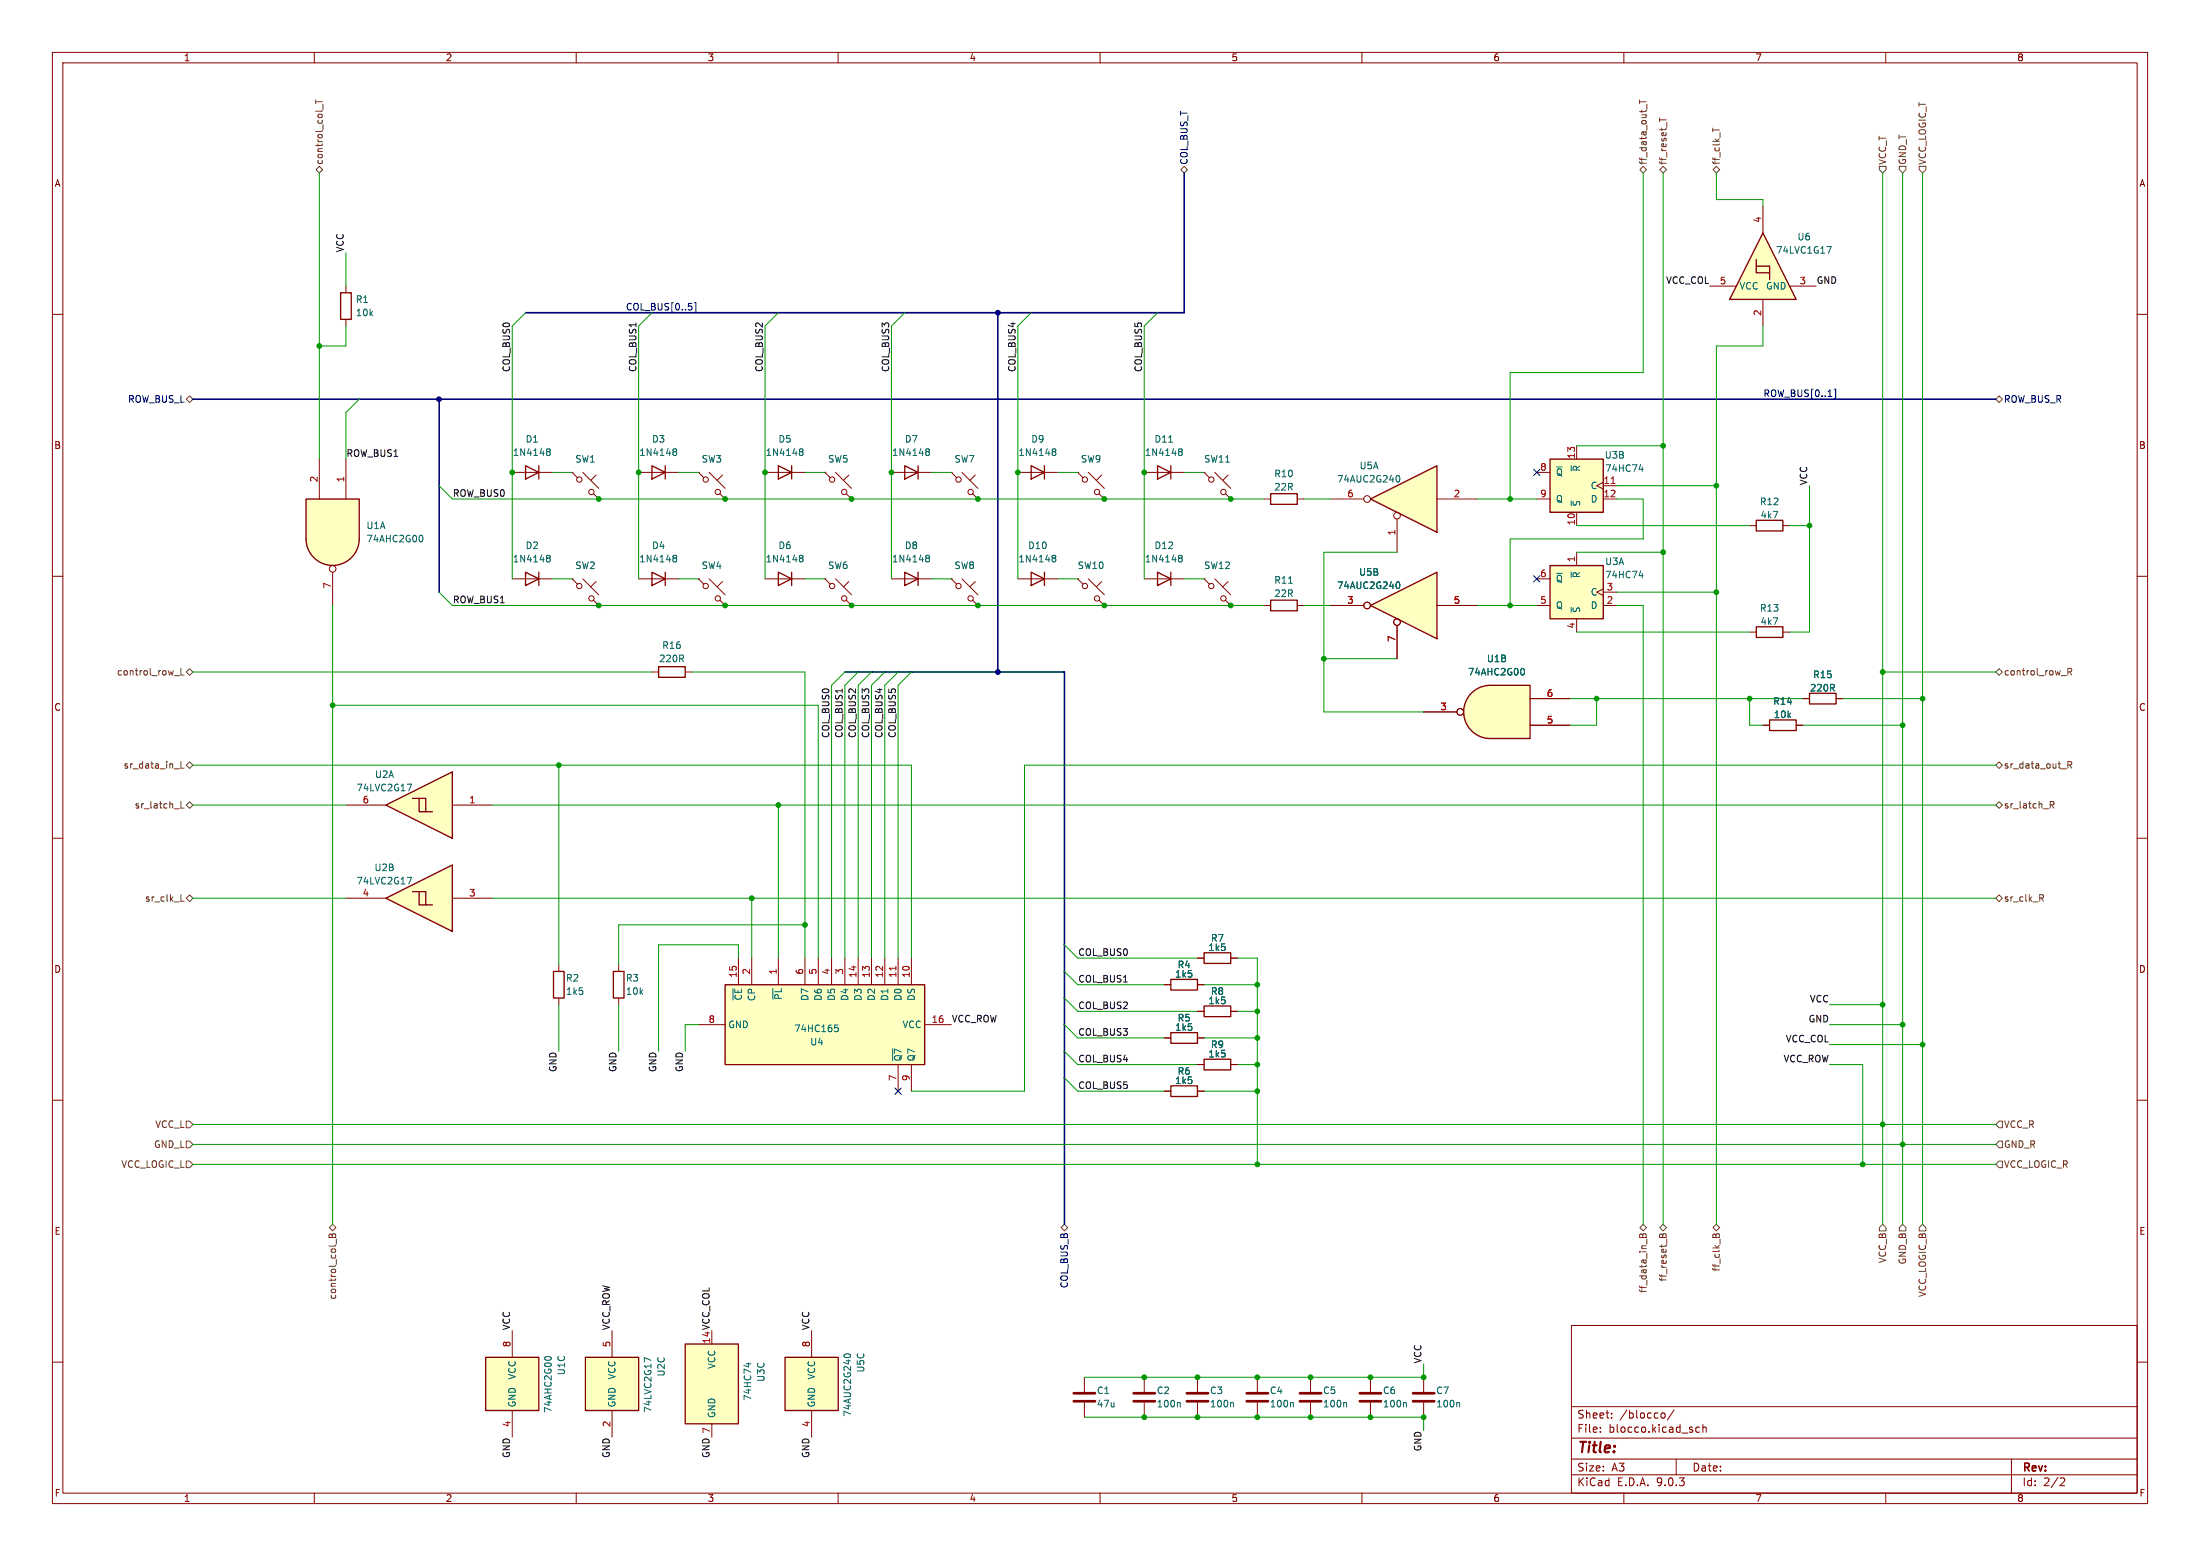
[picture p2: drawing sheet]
<svg xmlns="http://www.w3.org/2000/svg" width="420mm" height="297mm" viewBox="0 0 420 297" stroke-linecap="round" stroke-linejoin="round" font-family="sans-serif">
<g fill="none" stroke="#840000" stroke-width=".19">
<path d="M10 10h400v277h-400zM12 12h396v273h-396zM60 10v2M110 10v2M160 10v2M210 10v2M260 10v2M310 10v2M360 10v2M10 60h2M408 60h2M133.3 90.2l1.1 1"/>
<path d="M133.3 90.2h.1M135.4 90.2l3 3M137.4 94.2l1 1.1M137.9 90.7l-1 1M138.4 95.3h.1M157.5 90.2l1 1M157.5 90.2h.1M159.5 90.2l3.1 3M161.5 94.2l1.1 1.1M162.1 90.7l-1.1 1M162.6 95.3h.1M10 110h2"/>
<path d="M121.9 110.5h7.6M133.3 110.5l1.1 1M133.3 110.5h.1M135.4 110.5l3 3M137.4 114.6l1 1M137.9 111l-1 1M138.4 115.6h.1M157.5 110.5l1 1M157.5 110.5h.1M159.5 110.5l3.1 3M161.5 114.6l1.1 1M162.1 111l-1.1 1"/>
<path d="M162.6 115.6h.1M408 110h2M10 160h2M408 160h2M10 210h2M408 210h2M300 253h108v32h-108zM10 260h2M300 278.5h108M300 274.5h108M300 268.5h108M305.5 273.2v.2"/>
<path d="M305.5 272.5v.1M307.7 270.5v.2M307.7 269.8v.1M317.2 269.8l.4-.1 .3 .3-.2 .6-.3 .1-.2-.2M319.6 269.1l-1.3 1.9M320 278.5v3M324.4 272.5l-.4-.1-.3 .3 .2 .6h.5M325.1 272.5l.2-.1 .4 .1v.9M325.1 271.9v1.5M384 278.5v6.5M408 260h2M60 285v2"/>
<path d="M110 285v2M160 285v2M210 285v2M260 285v2M300 281.5h108M310 285v2M360 285v2M393.5 282.1l.5 .1 .2 .3-1 1.1h1"/>
<circle cx="134.7" cy="91.5" r=".51"/>
<circle cx="137" cy="93.9" r=".51"/>
<circle cx="158.9" cy="91.5" r=".51"/>
<circle cx="161.2" cy="93.9" r=".51"/>
<circle cx="134.7" cy="111.9" r=".51"/>
<circle cx="137" cy="114.2" r=".51"/>
<circle cx="158.9" cy="111.9" r=".51"/>
<circle cx="161.2" cy="114.2" r=".51"/>
</g>
<path d="M124.5 109.2l2.5 1.3-2.5 1.3zM127 109.2v2.6" fill="none" stroke="#840000" stroke-width=".25"/>
<path d="M128.6 106.5h.1M128.6 106h.3l.2 .1 .1 .2-.3 .2M128.7 106.5h.2M128.7 106.5l-.1 .1M128.9 106.5l.3 .3-.1 .3-.2 .2-.3-.1" fill="none" stroke="#006464" stroke-width=".19"/>
<path d="M261.6 95.3l12.7-6.4v12.7z" fill="#ffffc2"/>
<path d="M261.6 95.3l12.7-6.4v12.7z" fill="none" stroke="#840000" stroke-width=".25"/>
<g fill="none" stroke="#840000" stroke-width=".19">
<path d="M254 95.3h6.3M266.7 99.1v6.3M274.3 95.3h7.6"/>
<circle cx="261" cy="95.2" r=".63"/>
<circle cx="266.7" cy="98.4" r=".63"/>
</g>
<path d="M266.7 90.8l.1-.1a.68 .68 0 0 1 .4 .7 .68 .68 0 0 1-.4 .6h-.1" fill="none" stroke="#006464" stroke-width=".19"/>
<path d="M261.6 115.6l12.7-6.4v12.7z" fill="#ffffc2"/>
<path d="M148.6 88.9l2.5 1.3-2.5 1.2zM151.1 88.9v2.5M221 88.9l2.5 1.3-2.5 1.2zM223.5 88.9v2.5M242.6 94.2h5v2.1h-5zM221 109.2l2.5 1.3-2.5 1.3zM223.5 109.2v2.6M242.6 114.6h5v2h-5zM261.6 115.6l12.7-6.4v12.7z" fill="none" stroke="#840000" stroke-width=".25"/>
<g fill="none" stroke="#840000" stroke-width=".19">
<path d="M146 90.2h7.7M218.4 90.2h7.7M229.9 90.2l1 1M229.9 90.2h.1M231.9 90.2l3 3M233.9 94.2l1 1.1M234.4 90.7l-1 1M234.9 95.3h.1M241.3 95.3h1.3M247.6 95.3h1.3M218.4 110.5h7.7M229.9 110.5l1 1"/>
<path d="M229.9 110.5h.1M231.9 110.5l3 3M233.9 114.6l1 1M234.4 111l-1 1M234.9 115.6h.1M241.3 115.6h1.3M247.6 115.6h1.3M254 115.6h6.3M266.7 119.4v6.3M274.3 115.6h7.6"/>
<circle cx="231.2" cy="91.5" r=".51"/>
<circle cx="233.6" cy="93.9" r=".51"/>
<circle cx="231.2" cy="111.9" r=".51"/>
<circle cx="233.6" cy="114.2" r=".51"/>
<circle cx="261" cy="115.6" r=".63"/>
<circle cx="266.7" cy="118.7" r=".63"/>
</g>
<g fill="none" stroke="#006464" stroke-width=".19">
<path d="M152.7 85.7h.4l.1 .1 .1 .2-.2 .2M152.7 86.2h.1M152.8 86.2h.3M152.8 86.2l-.1 .1M153.1 86.2l.2 .3-.1 .3-.1 .1h-.4M223.1 84.4h.8M225.1 86.2h.1M225.1 85.7h.4l.1 .1 .1 .2-.2 .2M225.2 86.2h.3M225.2 86.2l-.1 .1M225.5 86.2l.2 .3-.1 .3-.1 .1h-.4M225.1 106h.4l.1 .1 .1 .2-.2 .2"/>
<path d="M225.1 106.5h.1M225.2 106.5h.3M225.2 106.5l-.1 .1M225.5 106.5l.2 .3-.1 .3-.1 .2-.4-.1M246 111.3h.7M266.7 111.1h.1a.68 .68 0 0 1 .4 .6 .68 .68 0 0 1-.4 .6h-.1"/>
</g>
<path d="M280.9 132.3a5.1 5.1 0 0 1 3.6-1.5v10.2a5.1 5.1 0 0 1-4.7-3.2 5.1 5.1 0 0 1 1.1-5.5z" fill="#ffffc2" stroke="#ffffc2" stroke-width=".19"/>
<path d="M284.5 130.8h7.6v10.2h-7.6z" fill="#ffffc2"/>
<path d="M124.5 88.9l2.5 1.3-2.5 1.2zM127 88.9v2.5M172.7 88.9l2.6 1.3-2.6 1.2zM175.3 88.9v2.5M148.6 109.2l2.5 1.3-2.5 1.3zM151.1 109.2v2.6M280.9 132.3a5.1 5.1 0 0 1 3.6-1.5h7.6v10.2h-7.6a5.1 5.1 0 0 1-4.7-3.2 5.1 5.1 0 0 1 1.1-5.5z" fill="none" stroke="#840000" stroke-width=".25"/>
<g fill="none" stroke="#840000" stroke-width=".19">
<path d="M121.9 90.2h7.6M170.2 90.2h7.6M146 110.5h7.7M271.8 135.9h6.3M292.1 138.4h7.6M292.1 133.4h7.6"/>
<circle cx="278.8" cy="135.9" r=".63"/>
</g>
<g fill="none" stroke="#006464" stroke-width=".19">
<path d="M128.6 85.7h.3l.2 .1 .1 .2-.3 .2M128.6 86.2h.1M128.7 86.2h.2M128.7 86.2l-.1 .1M128.9 86.2l.3 .3-.1 .3-.2 .1h-.3M176.8 86.2h.2M176.8 85.7h.4l.2 .1v.2l-.2 .2M177 86.2h.2M177 86.2l-.2 .1M177.2 86.2l.2 .3v.3l-.2 .1h-.4M152.7 106.5h.1M152.7 106h.4l.1 .1 .1 .2-.2 .2"/>
<path d="M152.8 106.5h.3M152.8 106.5l-.1 .1M153.1 106.5l.2 .3-.1 .3-.1 .2-.4-.1M290.7 127.6a.79 .79 0 0 1 0 1.2"/>
</g>
<path d="M138.4 188h38.1v15.2h-38.1z" fill="#ffffc2"/>
<path d="M335.3 119.6h5.1v2.1h-5.1zM337.8 137.4h5.1v2h-5.1zM345.4 132.3h5.1v2.1h-5.1zM138.4 188h38.1v15.2h-38.1z" fill="none" stroke="#840000" stroke-width=".25"/>
<g fill="none" stroke="#840000" stroke-width=".19">
<path d="M334 120.7h1.3M336.5 138.4h1.3M340.4 120.7h1.2M342.9 138.4h1.3M344.2 133.4h1.2M350.5 133.4h1.3M133.3 195.6h5.1M141 182.9v5.1M143.5 182.9v5.1M148.6 182.9v5.1M153.7 182.9v5.1M156.2 182.9v5.1"/>
<path d="M158.7 182.9v5.1M161.3 182.9v5.1M163.8 182.9v5.1M166.4 182.9v5.1M168.9 182.9v5.1M171.4 182.9v5.1M174 182.9v5.1M176.5 195.6h5.1M171.4 203.2v5.1M174 203.2v5.1"/>
</g>
<path d="M171 184.5v.7" fill="none" stroke="#a90000" stroke-width=".19"/>
<path d="M147.5 188.7v2M159.4 195.7h.6M159.5 196.1h.3l.2 .3v.4l-.5 .1" fill="none" stroke="#006464" stroke-width=".19"/>
<g fill="#ffffc2">
<path d="M73.7 171.5l12.7-6.4v12.7z"/>
<path d="M78.7 170.2h2.6v2.5h1.2z"/>
<path d="M80 170.2l1.3 2.5h-1.3z"/>
</g>
<path d="M73.7 171.5l12.7-6.4v12.7zM78.7 170.2h2.6v2.5h1.2M80 170.2v2.5h1.3" fill="none" stroke="#840000" stroke-width=".25"/>
<path d="M66 171.5h7.7M86.4 171.5h7.6" fill="none" stroke="#840000" stroke-width=".19"/>
<path d="M77.7 167.5h.9l-.6 1.2" fill="none" stroke="#006464" stroke-width=".19"/>
<g fill="#ffffc2">
<path d="M73.7 153.7l12.7-6.4v12.7z"/>
<path d="M78.7 152.4h2.6v2.5h1.2z"/>
<path d="M80 152.4l1.3 2.5h-1.3z"/>
</g>
<path d="M335.3 99.3h5.1v2h-5.1zM100.3 109.2l2.6 1.3-2.6 1.3zM102.9 109.2v2.6M73.7 153.7l12.7-6.4v12.7zM78.7 152.4h2.6v2.5h1.2M80 152.4v2.5h1.3M105.7 185.4h2v5.1h-2zM117.1 185.4h2v5.1h-2z" fill="none" stroke="#840000" stroke-width=".25"/>
<g fill="none" stroke="#840000" stroke-width=".19">
<path d="M109.2 90.2l1 1M109.2 90.2h.1M111.3 90.2l3 3M113.3 94.2l1 1.1M113.8 90.7l-1 1M114.3 95.3h.1M97.8 110.5h7.6M109.2 110.5l1 1M109.2 110.5h.1M111.3 110.5l3 3M113.3 114.6l1 1M113.8 111l-1 1"/>
<path d="M114.3 115.6h.1M334 100.3h1.3M340.4 100.3h1.2M66 153.7h7.7M86.4 153.7h7.6M106.7 184.2v1.2M106.7 190.5v1.3M118.1 184.2v1.2M118.1 190.5v1.3"/>
<circle cx="110.6" cy="91.5" r=".51"/>
<circle cx="112.9" cy="93.9" r=".51"/>
<circle cx="110.6" cy="111.9" r=".51"/>
<circle cx="112.9" cy="114.2" r=".51"/>
</g>
<path d="M104.4 106.5h.2M104.4 106h.4l.2 .1v.2l-.2 .2M104.6 106.5h.2M104.6 106.5l-.2 .1M104.8 106.5l.2 .3v.3l-.2 .2-.4-.1M77.7 149.7h.9l-.6 1.2" fill="none" stroke="#006464" stroke-width=".19"/>
<path d="M58.4 102.9h10.2a5.1 5.1 0 0 1-5.1 5 5.1 5.1 0 0 1-5.1-5z" fill="#ffffc2" stroke="#ffffc2" stroke-width=".19"/>
<path d="M58.4 95.3h10.2v7.6h-10.2z" fill="#ffffc2"/>
<path d="M58.4 95.3h10.2v7.6a5.1 5.1 0 0 1-5.1 5 5.1 5.1 0 0 1-5.1-5z" fill="none" stroke="#840000" stroke-width=".25"/>
<g fill="none" stroke="#840000" stroke-width=".19">
<path d="M61 87.6v7.7M66 87.6v7.7M63.5 109.2v6.4"/>
<circle cx="63.5" cy="108.6" r=".63"/>
</g>
<path d="M80.4 102.2a.79 .79 0 0 1 0 1.2" fill="none" stroke="#006464" stroke-width=".19"/>
<g fill="#ffffc2">
<path d="M336.5 44.5l6.4 12.7h-12.7z"/>
<path d="M335.3 50.8v1.3h2.5v1.2z"/>
<path d="M335.3 49.5l2.5 2.6v-1.3h-2.5z"/>
</g>
<path d="M335.3 50.8v1.3h2.5v1.2M335.3 49.5v1.3h2.5v1.3M336.5 44.5l6.4 12.7h-12.7z" fill="none" stroke="#840000" stroke-width=".25"/>
<g fill="none" stroke="#840000" stroke-width=".19">
<path d="M336.5 39.4v5.1M326.4 54.6h5.1M336.5 57.2v5M341.6 54.6h5.1M181.6 90.2l1 1M181.6 90.2h.1M183.6 90.2l3.1 3M185.7 94.2l1 1.1M186.2 90.7l-1 1M186.7 95.3h.1"/>
<circle cx="183" cy="91.5" r=".51"/>
<circle cx="185.3" cy="93.9" r=".51"/>
</g>
<path d="M348.7 47.1h.9l-.5 1.2" fill="none" stroke="#006464" stroke-width=".19"/>
<path d="M111.8 259.1h10.1v10.1h-10.1z" fill="#ffffc2"/>
<path d="M111.8 259.1h10.1v10.1h-10.1z" fill="none" stroke="#840000" stroke-width=".25"/>
<path d="M116.8 254v5.1M116.8 269.2v5.1" fill="none" stroke="#840000" stroke-width=".19"/>
<path d="M124.3 259.7l-1.3-.6v.9" fill="none" stroke="#006464" stroke-width=".19"/>
<path d="M92.7 259.1h10.2v10.1h-10.2z" fill="#ffffc2"/>
<g fill="none" stroke="#840000" stroke-width=".25">
<path d="M65 55.9h2.1v5.1h-2.1zM100.3 88.9l2.6 1.3-2.6 1.2zM102.9 88.9v2.5M196.8 88.9l2.6 1.3-2.6 1.2zM199.4 88.9v2.5M172.7 109.2l2.6 1.3-2.6 1.3zM175.3 109.2v2.6M196.8 109.2l2.6 1.3-2.6 1.3zM199.4 109.2v2.6M223.5 186.9h5.1v2.1h-5.1zM223.5 197.1h5.1v2h-5.1zM229.9 192h5v2.1h-5z"/>
<path d="M229.9 181.9h5v2h-5zM223.5 207.3h5.1v2h-5.1zM229.9 202.2h5v2h-5zM92.7 259.1h10.2v10.1h-10.2z"/>
</g>
<g fill="none" stroke="#840000" stroke-width=".19">
<path d="M66 54.6v1.3M66 61v1.2M97.8 90.2h7.6M194.3 90.2h7.6M205.7 90.2l1.1 1M205.7 90.2h.1M207.8 90.2l3 3M209.8 94.2l1 1.1M210.3 90.7l-1 1M210.8 95.3h.1M170.2 110.5h7.6M181.6 110.5l1 1"/>
<path d="M181.6 110.5h.1M183.6 110.5l3.1 3M185.7 114.6l1 1M186.2 111l-1 1M186.7 115.6h.1M194.3 110.5h7.6M205.7 110.5l1.1 1M205.7 110.5h.1M207.8 110.5l3 3M209.8 114.6l1 1M210.3 111l-1 1M210.8 115.6h.1"/>
<path d="M222.2 188h1.3M222.2 198.1h1.3M228.6 193h1.3M228.6 182.9h1.3M228.6 188h1.3M228.6 198.1h1.3M234.9 193h1.3M234.9 182.9h1.3M222.2 208.3h1.3M228.6 208.3h1.3M228.6 203.2h1.3M234.9 203.2h1.3"/>
<path d="M97.8 254v5.1M97.8 269.2v5.1M207 262.9v2.8M207 267.7v2.8M228.6 262.9v2.8M228.6 267.7v2.8M250.2 262.9v2.8M250.2 267.7v2.8M261.6 262.9v2.8M261.6 267.7v2.8M271.8 262.9v2.8M271.8 267.7v2.8"/>
<circle cx="207.1" cy="91.5" r=".51"/>
<circle cx="209.4" cy="93.9" r=".51"/>
<circle cx="183" cy="111.9" r=".51"/>
<circle cx="185.3" cy="114.2" r=".51"/>
<circle cx="207.1" cy="111.9" r=".51"/>
<circle cx="209.4" cy="114.2" r=".51"/>
</g>
<g fill="none" stroke="#006464" stroke-width=".19">
<path d="M104.4 86.2h.2M104.4 85.7h.4l.2 .1v.2l-.2 .2M104.6 86.2h.2M104.6 86.2l-.2 .1M104.8 86.2l.2 .3v.3l-.2 .1h-.4M201 85.7h.3l.2 .1 .1 .2-.3 .2M201 86.2h.1M201.1 86.2h.2M201.1 86.2l-.1 .1M201.3 86.2l.3 .3-.1 .3-.2 .1h-.3M176.8 106.5h.2M176.8 106h.4l.2 .1v.2l-.2 .2"/>
<path d="M177 106.5h.2M177 106.5l-.2 .1M177.2 106.5l.2 .3v.3l-.2 .2-.4-.1M201 106h.3l.2 .1 .1 .2-.3 .2M201 106.5h.1M201.1 106.5h.2M201.1 106.5l-.1 .1M201.3 106.5l.3 .3-.1 .3-.2 .2-.3-.1M104 259.2a.79 .79 0 0 1 1.2 0M235.3 267.7l.2 .2v.6M256.9 267.7l.2 .2v.6M268.3 267.7l.2 .2v.6"/>
<path d="M278.5 267.7l.2 .2v.6"/>
</g>
<path d="M205 265.9h4M205 267.5h4M226.6 265.9h4M226.6 267.5h4M248.2 265.9h4M248.2 267.5h4M259.6 265.9h4.1M259.6 267.5h4.1M269.7 265.9h4.1M269.7 267.5h4.1" fill="none" stroke="#840000" stroke-width=".51"/>
<path d="M295.9 108h10.2v10.1h-10.2z" fill="#ffffc2"/>
<path d="M295.9 108h10.2v10.1h-10.2zM125.7 127.3h5.1v2h-5.1z" fill="none" stroke="#840000" stroke-width=".25"/>
<path d="M293.4 115.6h2.5M293.4 110.5h2.5M301 105.4v2.6M301 118.1v2.6M306.1 112.4l-1.3 .6 1.3 .7M306.1 115.6h2.5M306.1 113h2.5M124.5 128.3h1.2M130.8 128.3h1.3" fill="none" stroke="#840000" stroke-width=".19"/>
<path d="M299.9 109.2v1M312.9 109.9h.8M313.5 109.5v.8" fill="none" stroke="#006464" stroke-width=".19"/>
<path d="M130.8 256.5h10.2v15.3h-10.2z" fill="#ffffc2"/>
<path d="M130.8 256.5h10.2v15.3h-10.2z" fill="none" stroke="#840000" stroke-width=".25"/>
<path d="M135.9 271.8v2.5" fill="none" stroke="#840000" stroke-width=".19"/>
<path d="M142.5 260.3h.8M142.9 260.1v.8" fill="none" stroke="#006464" stroke-width=".19"/>
<path d="M149.9 259.1h10.1v10.1h-10.1z" fill="#ffffc2"/>
<path d="M149.9 259.1h10.1v10.1h-10.1z" fill="none" stroke="#840000" stroke-width=".25"/>
<path d="M154.9 254v5.1M154.9 269.2v5.1M240 262.9v2.8M240 267.7v2.8" fill="none" stroke="#840000" stroke-width=".19"/>
<path d="M161.2 259l-.1-.2a.68 .68 0 0 1 .6-.4 .68 .68 0 0 1 .7 .4l-.1 .2M246.7 267.7l.2 .2v.6" fill="none" stroke="#006464" stroke-width=".19"/>
<path d="M238 265.9h4.1M238 267.5h4.1" fill="none" stroke="#840000" stroke-width=".51"/>
<path d="M295.9 87.6h10.2v10.2h-10.2z" fill="#ffffc2"/>
<path d="M295.9 87.6h10.2v10.2h-10.2z" fill="none" stroke="#840000" stroke-width=".25"/>
<g fill="none" stroke="#840000" stroke-width=".19">
<path d="M293.4 95.3h2.5M293.4 90.2h2.5M301 85.1v2.5M301 97.8v2.5M306.1 92.1l-1.3 .6 1.3 .6M306.1 95.3h2.5M306.1 92.7h2.5M254 115.6h6.3M266.7 119.4v6.3M274.3 115.6h7.6M271.8 135.9h6.3M292.1 138.4h7.6"/>
<path d="M292.1 133.4h7.6M336.5 138.4h1.3M342.9 138.4h1.3M344.2 133.4h1.2M350.5 133.4h1.3M222.2 198.1h1.3M222.2 188h1.3M228.6 198.1h1.3M228.6 188h1.3M228.6 182.9h1.3M228.6 193h1.3M234.9 182.9h1.3"/>
<path d="M234.9 193h1.3M222.2 208.3h1.3M228.6 203.2h1.3M228.6 208.3h1.3M234.9 203.2h1.3M218.4 262.9v2.8M218.4 267.7v2.8"/>
<circle cx="261" cy="115.6" r=".63"/>
<circle cx="266.7" cy="118.7" r=".63"/>
<circle cx="278.8" cy="135.9" r=".63"/>
</g>
<path d="M307.6 92.3h.7" fill="none" stroke="#a90000" stroke-width=".19"/>
<path d="M299.9 88.9v1M312.9 89.6h.8M313.5 89.1v.9M266.7 111.1h.1a.68 .68 0 0 1 .4 .6 .68 .68 0 0 1-.4 .6h-.1M290.7 127.6a.79 .79 0 0 1 0 1.2M225.1 267.7l.2 .2v.6" fill="none" stroke="#006464" stroke-width=".19"/>
<path d="M216.4 265.9h4.1M216.4 267.5h4.1" fill="none" stroke="#840000" stroke-width=".51"/>
<g fill="none" stroke="#725600" stroke-width=".19">
<path d="M60.3 19.4h1.2M60.3 19.1v.7M61.7 19.9v1M313 19.1v.7M313 19.4h1.3M314.4 19.9v1M60.3 32.4l.7-.6 .6 .6-.6 .6zM225.4 32.4l.7-.6 .6 .6-.6 .6zM313.1 32.4l.6-.6 .6 .6-.6 .6zM316.8 22.5v.7M316.8 22.9h1.3M316.9 32.4l.6-.6 .6 .6-.6 .6z"/>
<path d="M327 24.4v.8M327 32.4l.7-.6 .6 .6-.6 .6zM358.8 31.8h1.2v.6l-.6 .6-.6-.6zM362.6 31.8h1.3v.6l-.7 .6-.6-.6zM366.4 31.8h1.3v.6l-.7 .6-.6-.6zM35.6 76.2l.6-.6 .6 .6-.6 .6zM381 76.2l.6-.6 .7 .6-.7 .6zM33.3 129h.9M34.5 127.6v1.2h.6M35.6 128.3l.6-.7 .6 .7-.6 .6zM381 128.3l.6-.7 .7 .7-.7 .6zM393.5 129h1"/>
<path d="M394.8 128.2h.6l.1-.2-.1-.3-.6-.1v1.2M395.1 128.2l.4 .6M34.5 145.4v1.2h.6M34.5 153v1.2h.6M35.6 146.1l.6-.7 .6 .7-.6 .6zM36.2 153l.6 .7-.6 .6-.6-.6zM381 153.7l.6-.7 .7 .7-.7 .6zM381 146.1l.6-.7 .7 .7-.7 .6zM391.4 153h.5l.2 .2-.1 .4h-.6M391.7 153.6l.4 .6M394.8 146h.6l.1-.2-.1-.3-.6-.1v1.2M395.1 146l.4 .6"/>
<path d="M34.5 172h.6M36.2 170.8l.6 .7-.6 .6-.6-.6zM381 171.5l.6-.7 .7 .7-.7 .6zM389.7 171.4l.4 .6M389.9 170.8l.2 .2v.3l-.2 .1M35.6 217.8h.6l.6 .6-.6 .7h-.6zM35.6 214h.6l.6 .6-.6 .7h-.6zM381.6 214h.7v1.3h-.7l-.6-.7zM381.6 217.8h.7v1.3h-.7l-.6-.7zM35.6 221.6h.6l.6 .6-.6 .7h-.6zM62.9 234.3l.6-.6 .6 .6-.6 .6zM62.9 235.7l.3-.2 .2 .3 .1-.3h.3l.3 .2v.5h-1.3z"/>
<path d="M63.4 235.8v.4M64.2 236.5v1M202.6 234.3l.6-.6 .6 .6-.6 .6zM313.1 234.3l.6-.6 .6 .6-.6 .6zM313.1 235.7l.3-.2 .2 .3 .1-.3h.3l.3 .2v.5h-1.3zM313.6 235.8v.4M316.9 234.3l.6-.6 .6 .6-.6 .6zM317.4 235.8l-.2-.3-.3 .1-.1 .6M317.4 235.8l.3-.3h.3l.1 .7M317.4 235.8v.4M327 234.3l.7-.6 .6 .6-.6 .6zM327.6 235.8l.2-.3h.3l.1 .7"/>
<path d="M327.6 235.8l-.3-.3-.2 .1-.1 .6M327.6 235.8v.4M359.4 233.7l.6 .6v.6h-1.2v-.6zM363.2 233.7l.7 .6v.6h-1.3v-.6zM367 233.7l.7 .6v.6h-1.3v-.6zM381.6 221.6h.7v1.3h-.7l-.6-.7z"/>
</g>
<path d="M132.1 58.5v.6M132.5 57.8h.3v1.8h-.3M350.1 74.3h.3v1.8h-.3M292.8 89.6l1.2 1.2M294 89.6l-1.2 1.2M292.8 109.9l1.2 1.2M294 109.9l-1.2 1.2M170.8 207.7l1.3 1.2M172.1 207.7l-1.3 1.2" fill="none" stroke="#000084" stroke-width=".19"/>
<path d="M226.1 33v26.7h-125.8M190.5 59.7v68.6M36.8 76.2h344.2M83.8 76.2v36.8M161.3 128.3h41.9v105.4" fill="none" stroke="#000084" stroke-width=".3"/>
<g fill="none" stroke="#009600" stroke-width=".19">
<path d="M61 33v54.6M313.7 33v38.1h-25.4v24.2M317.5 33v200.7M327.7 33v5.1h8.8v1.3M359.4 33v200.7M363.2 33v200.7M367 33v200.7M66 48.3v6.3M100.3 59.7l-2.5 2.5v48.3M124.5 59.7l-2.6 2.5v48.3M148.6 59.7l-2.6 2.5v48.3M172.7 59.7l-2.5 2.5v48.3"/>
<path d="M196.8 59.7l-2.5 2.5v48.3M221 59.7l-2.6 2.5v48.3M66 62.2v3.8h-5M68.6 76.2l-2.6 2.5v8.9M336.5 62.2v3.8h-8.8v167.7M83.8 92.7l2.6 2.6h154.9M105.4 90.2h3.8M129.5 90.2h3.8M153.7 90.2h3.8M177.8 90.2h3.8M201.9 90.2h3.8M226.1 90.2h3.8"/>
<path d="M248.9 95.3h5.1M281.9 95.3h11.5M301 85.1h16.5M308.6 95.3h5.1v7.6h-25.4v12.7M308.6 92.7h19.1M345.4 92.7v28h-3.8M63.5 115.6v118.1M83.8 113l2.6 2.6h154.9M105.4 110.5h3.8M129.5 110.5h3.8M153.7 110.5h3.8M177.8 110.5h3.8"/>
<path d="M201.9 110.5h3.8M226.1 110.5h3.8M248.9 115.6h5.1M266.7 105.4h-14v30.5h19.1M281.9 115.6h11.5M301 105.4h16.5M301 100.3h33M308.6 115.6h5.1v118.1M308.6 113h19.1M341.6 100.3h3.8M36.8 128.3h87.7M63.5 134.6h92.7v48.3"/>
<path d="M132.1 128.3h21.6v54.6M161.3 128.3l-2.6 2.5v52.1M163.8 128.3l-2.5 2.5v52.1M166.4 128.3l-2.6 2.5v52.1M168.9 128.3l-2.5 2.5v52.1M171.4 128.3l-2.5 2.5v52.1M174 128.3l-2.6 2.5v52.1M252.7 125.7h14M299.7 133.4h44.5M301 120.7h33M304.8 133.4v5h-5.1M334 133.4v5h2.5"/>
<path d="M344.2 138.4h19M351.8 133.4h15.2M359.4 128.3h21.6M36.8 146.1h137.2v36.8M36.8 153.7h29.2M94 153.7h287M106.7 146.1v38.1M148.6 153.7v29.2M381 146.1h-185.4v62.2h-21.6M36.8 171.5h29.2M94 171.5h287M143.5 171.5v11.4"/>
<path d="M153.7 176.5h-35.6v7.7M106.7 191.8v8.9M118.1 191.8v8.9M133.3 195.6h-2.5v5.1M141 182.9v-2.6h-15.3v20.4M203.2 190.5l2.5 2.5h22.9M203.2 180.3l2.5 2.6h22.9M203.2 185.4l2.5 2.6h16.5M203.2 195.6l2.5 2.5h16.5M229.9 188h10.1M229.9 198.1h10.1M236.2 193h3.8"/>
<path d="M236.2 182.9h3.8v39.3M349.2 195.6h14M349.2 191.8h10.2M349.2 199.4h17.8M36.8 214.6h344.2M36.8 218.4h344.2M203.2 200.7l2.5 2.5h22.9M203.2 205.7l2.5 2.6h16.5M229.9 208.3h10.1M236.2 203.2h3.8M349.2 203.2h6.4v19M36.8 222.2h344.2"/>
<path d="M207 270.5h64.8v2.5M271.8 260.3v2.6h-64.8"/>
</g>
<g fill="#009600" stroke="#009600" stroke-width=".19">
<circle cx="271.8" cy="262.9" r=".46"/>
<circle cx="240" cy="222.2" r=".46"/>
<circle cx="240" cy="198.1" r=".46"/>
<circle cx="240" cy="203.2" r=".46"/>
<circle cx="363.2" cy="218.4" r=".46"/>
<circle cx="355.6" cy="222.2" r=".46"/>
<circle cx="240" cy="208.3" r=".46"/>
<circle cx="240" cy="188" r=".46"/>
<circle cx="240" cy="193" r=".46"/>
<circle cx="317.5" cy="105.4" r=".46"/>
<circle cx="304.8" cy="133.4" r=".46"/>
<circle cx="327.7" cy="113" r=".46"/>
<circle cx="288.3" cy="95.3" r=".46"/>
<circle cx="288.3" cy="115.6" r=".46"/>
<circle cx="327.7" cy="92.7" r=".46"/>
<circle cx="317.5" cy="85.1" r=".46"/>
<circle cx="363.2" cy="138.4" r=".46"/>
<circle cx="367" cy="133.4" r=".46"/>
<circle cx="334" cy="133.4" r=".46"/>
<circle cx="345.4" cy="100.3" r=".46"/>
<circle cx="363.2" cy="195.6" r=".46"/>
<circle cx="367" cy="199.4" r=".46"/>
<circle cx="359.4" cy="191.8" r=".46"/>
<circle cx="359.4" cy="214.6" r=".46"/>
<circle cx="359.4" cy="128.3" r=".46"/>
<circle cx="240" cy="262.9" r=".46"/>
<circle cx="228.6" cy="270.5" r=".46"/>
<circle cx="228.6" cy="262.9" r=".46"/>
<circle cx="240" cy="270.5" r=".46"/>
<circle cx="261.6" cy="262.9" r=".46"/>
<circle cx="261.6" cy="270.5" r=".46"/>
<circle cx="271.8" cy="270.5" r=".46"/>
<circle cx="250.2" cy="262.9" r=".46"/>
<circle cx="250.2" cy="270.5" r=".46"/>
<circle cx="218.4" cy="262.9" r=".46"/>
<circle cx="218.4" cy="270.5" r=".46"/>
<circle cx="210.8" cy="115.6" r=".46"/>
<circle cx="170.2" cy="90.2" r=".46"/>
<circle cx="186.7" cy="95.3" r=".46"/>
<circle cx="186.7" cy="115.6" r=".46"/>
<circle cx="162.6" cy="115.6" r=".46"/>
<circle cx="162.6" cy="95.3" r=".46"/>
<circle cx="121.9" cy="90.2" r=".46"/>
<circle cx="61" cy="66" r=".46"/>
<circle cx="138.4" cy="115.6" r=".46"/>
<circle cx="146" cy="90.2" r=".46"/>
<circle cx="114.3" cy="95.3" r=".46"/>
<circle cx="138.4" cy="95.3" r=".46"/>
<circle cx="143.5" cy="171.5" r=".46"/>
<circle cx="148.6" cy="153.7" r=".46"/>
<circle cx="153.7" cy="176.5" r=".46"/>
<circle cx="114.3" cy="115.6" r=".46"/>
<circle cx="106.7" cy="146.1" r=".46"/>
<circle cx="63.5" cy="134.6" r=".46"/>
<circle cx="97.8" cy="90.2" r=".46"/>
<circle cx="210.8" cy="95.3" r=".46"/>
<circle cx="234.9" cy="95.3" r=".46"/>
<circle cx="194.3" cy="90.2" r=".46"/>
<circle cx="218.4" cy="90.2" r=".46"/>
<circle cx="234.9" cy="115.6" r=".46"/>
<circle cx="252.7" cy="125.7" r=".46"/>
</g>
<g fill="#000084" stroke="#000084" stroke-width=".19">
<circle cx="190.5" cy="128.3" r=".46"/>
<circle cx="83.8" cy="76.2" r=".46"/>
<circle cx="190.5" cy="59.7" r=".46"/>
</g>
<text font-size="2.8" fill="#840000" x="301" y="277.9">Title:</text>
<g font-size="2.1" fill="#840000">
<text x="301" y="273.7">File:</text>
<text x="301" y="271">Sheet:</text>
<text x="307.1" y="273.7">blocco.kicad_sch</text>
<text x="309.2" y="271">/blocco/</text>
<text x="301" y="281.1">Size:</text>
<text x="307.6" y="281.1">A3</text>
<text x="323" y="281.1">Date:</text>
<text x="386" y="281.3">Rev:</text>
<text x="301" y="283.9">KiCad</text>
<text x="308.7" y="283.9">E.D.A.</text>
<text x="316.3" y="283.9">9.0.3</text>
<text x="386" y="283.9">Id:</text>
<text x="390.1" y="283.9">2/2</text>
</g>
<g font-size="1.8" fill="#840000">
<text x="35" y="11.9">1</text>
<text x="85" y="11.9">2</text>
<text x="135" y="11.9">3</text>
<text x="185" y="11.9">4</text>
<text x="235" y="11.9">5</text>
<text x="285" y="11.9">6</text>
<text x="335" y="11.9">7</text>
<text x="385" y="11.9">8</text>
<text x="10.3" y="35.9">A</text>
<text x="408.3" y="35.9">A</text>
<text x="10.3" y="85.9">B</text>
<text x="408.2" y="85.9">B</text>
<text x="10.3" y="135.9">C</text>
<text x="408.2" y="135.9">C</text>
<text x="10.3" y="185.9">D</text>
<text x="408.2" y="185.9">D</text>
<text x="10.3" y="235.9">E</text>
<text x="408.3" y="235.9">E</text>
<text x="10.3" y="285.9">F</text>
<text x="35" y="286.9">1</text>
<text x="85" y="286.9">2</text>
<text x="135" y="286.9">3</text>
<text x="185" y="286.9">4</text>
<text x="235" y="286.9">5</text>
<text x="285" y="286.9">6</text>
<text x="335" y="286.9">7</text>
<text x="385" y="286.9">8</text>
<text x="408.3" y="285.9">F</text>
</g>
<g font-size="1.8" fill="#725600">
<text x="61.8" y="31.6" transform="rotate(-90 61.8 31.6)">control_col_T</text>
<text x="314.6" y="31.6" transform="rotate(-90 314.6 31.6)">ff_data_out_T</text>
<text x="318.4" y="31.6" transform="rotate(-90 318.4 31.6)">ff_reset_T</text>
<text x="328.5" y="31.6" transform="rotate(-90 328.5 31.6)">ff_clk_T</text>
<text x="360.3" y="31.6" transform="rotate(-90 360.3 31.6)">VCC_T</text>
<text x="364.1" y="31.6" transform="rotate(-90 364.1 31.6)">GND_T</text>
<text x="367.9" y="31.6" transform="rotate(-90 367.9 31.6)">VCC_LOGIC_T</text>
<text x="22.2" y="129.1">control_row_L</text>
<text x="382.5" y="129.1">control_row_R</text>
<text x="23.5" y="146.9">sr_data_in_L</text>
<text x="382.5" y="146.9">sr_data_out_R</text>
<text x="25.6" y="154.5">sr_latch_L</text>
<text x="382.5" y="154.5">sr_latch_R</text>
<text x="27.6" y="172.3">sr_clk_L</text>
<text x="382.5" y="172.3">sr_clk_R</text>
<text x="29.5" y="215.5">VCC_L</text>
<text x="382.5" y="215.5">VCC_R</text>
<text x="29.3" y="219.3">GND_L</text>
<text x="382.5" y="219.3">GND_R</text>
<text x="23.1" y="223.1">VCC_LOGIC_L</text>
<text x="382.5" y="223.1">VCC_LOGIC_R</text>
<text x="318.4" y="244.7" transform="rotate(-90 318.4 244.7)">ff_reset_B</text>
<text x="328.5" y="242.8" transform="rotate(-90 328.5 242.8)">ff_clk_B</text>
<text x="360.3" y="241.2" transform="rotate(-90 360.3 241.2)">VCC_B</text>
<text x="364.1" y="241.5" transform="rotate(-90 364.1 241.5)">GND_B</text>
<text x="64.4" y="248.2" transform="rotate(-90 64.4 248.2)">control_col_B</text>
<text x="314.6" y="246.9" transform="rotate(-90 314.6 246.9)">ff_data_in_B</text>
<text x="367.9" y="247.7" transform="rotate(-90 367.9 247.7)">VCC_LOGIC_B</text>
</g>
<g font-size="1.8" fill="#000084">
<text x="226.9" y="31.6" transform="rotate(-90 226.9 31.6)">COL_BUS_T</text>
<text x="119.4" y="59.3">COL_BUS[0..5]</text>
<text x="24.3" y="77.1">ROW_BUS_L</text>
<text x="336.5" y="75.9">ROW_BUS[0..1]</text>
<text x="382.5" y="77.1">ROW_BUS_R</text>
<text x="204.1" y="246" transform="rotate(-90 204.1 246)">COL_BUS_B</text>
</g>
<g font-size="1.8" fill="#a90000">
<text x="336.3" y="42.6" transform="rotate(-90 336.3 42.6)">4</text>
<text x="328.2" y="54.4">5</text>
<text x="343.5" y="54.4">3</text>
<text x="336.3" y="60.4" transform="rotate(-90 336.3 60.4)">2</text>
<text x="293.9" y="89.9">8</text>
<text x="300.7" y="87.7" transform="rotate(-90 300.7 87.7)">13</text>
<text x="60.7" y="92.1" transform="rotate(-90 60.7 92.1)">2</text>
<text x="65.8" y="92.1" transform="rotate(-90 65.8 92.1)">1</text>
<text x="257.1" y="95">6</text>
<text x="277.4" y="95">2</text>
<text x="293.9" y="95">9</text>
<text x="306" y="95">12</text>
<text x="306" y="92.5">11</text>
<text x="300.7" y="100.4" transform="rotate(-90 300.7 100.4)">10</text>
<text x="266.4" y="102.3" transform="rotate(-90 266.4 102.3)">1</text>
<text x="300.7" y="107.4" transform="rotate(-90 300.7 107.4)">1</text>
<text x="63.2" y="112.5" transform="rotate(-90 63.2 112.5)">7</text>
<text x="293.9" y="110.2">6</text>
<text x="306.6" y="112.8">3</text>
<text x="257.1" y="115.3">3</text>
<text x="277.4" y="115.3">5</text>
<text x="293.9" y="115.3">5</text>
<text x="306.6" y="115.3">2</text>
<text x="266.4" y="122.6" transform="rotate(-90 266.4 122.6)">7</text>
<text x="300.7" y="120.1" transform="rotate(-90 300.7 120.1)">4</text>
<text x="274.9" y="135.6">3</text>
<text x="295.2" y="133.1">6</text>
<text x="295.2" y="138.2">5</text>
<text x="69.1" y="153.4">6</text>
<text x="89.5" y="153.4">1</text>
<text x="69.1" y="171.2">4</text>
<text x="89.5" y="171.2">3</text>
<text x="140.7" y="186.7" transform="rotate(-90 140.7 186.7)">15</text>
<text x="143.3" y="186.1" transform="rotate(-90 143.3 186.1)">2</text>
<text x="148.3" y="186.1" transform="rotate(-90 148.3 186.1)">1</text>
<text x="153.4" y="186.1" transform="rotate(-90 153.4 186.1)">6</text>
<text x="156" y="186.1" transform="rotate(-90 156 186.1)">5</text>
<text x="158.5" y="186.1" transform="rotate(-90 158.5 186.1)">4</text>
<text x="161" y="186.1" transform="rotate(-90 161 186.1)">3</text>
<text x="163.6" y="186.7" transform="rotate(-90 163.6 186.7)">14</text>
<text x="166.1" y="186.7" transform="rotate(-90 166.1 186.7)">13</text>
<text x="168.7" y="186.7" transform="rotate(-90 168.7 186.7)">12</text>
<text x="171.2" y="186.7" transform="rotate(-90 171.2 186.7)">11</text>
<text x="173.7" y="186.7" transform="rotate(-90 173.7 186.7)">10</text>
<text x="135.2" y="195.3">8</text>
<text x="177.8" y="195.3">16</text>
<text x="171.2" y="206.4" transform="rotate(-90 171.2 206.4)">7</text>
<text x="173.7" y="206.4" transform="rotate(-90 173.7 206.4)">9</text>
<text x="97.5" y="257.2" transform="rotate(-90 97.5 257.2)">8</text>
<text x="116.6" y="257.2" transform="rotate(-90 116.6 257.2)">5</text>
<text x="154.7" y="257.2" transform="rotate(-90 154.7 257.2)">8</text>
<text x="97.5" y="272.5" transform="rotate(-90 97.5 272.5)">4</text>
<text x="116.6" y="272.5" transform="rotate(-90 116.6 272.5)">2</text>
<text x="154.7" y="272.5" transform="rotate(-90 154.7 272.5)">4</text>
</g>
<g font-size="1.8" fill="#006464">
<text x="343.1" y="46.1">U6</text>
<text x="339" y="48.6">74LVC1G17</text>
<text x="67.8" y="58">R1</text>
<text x="332" y="55.5">VCC</text>
<text x="337" y="55.5">GND</text>
<text x="67.8" y="60.6">10k</text>
<text x="97.8" y="87.2">1N4148</text>
<text x="100.3" y="84.7">D1</text>
<text x="109.7" y="88.5">SW1</text>
<text x="121.9" y="87.2">1N4148</text>
<text x="124.4" y="84.7">D3</text>
<text x="133.9" y="88.5">SW3</text>
<text x="146.1" y="87.2">1N4148</text>
<text x="148.5" y="84.7">D5</text>
<text x="158" y="88.5">SW5</text>
<text x="170.2" y="87.2">1N4148</text>
<text x="172.6" y="84.7">D7</text>
<text x="182.1" y="88.5">SW7</text>
<text x="194.3" y="87.2">1N4148</text>
<text x="196.8" y="84.7">D9</text>
<text x="206.2" y="88.5">SW9</text>
<text x="218.5" y="87.2">1N4148</text>
<text x="220.3" y="84.7">D11</text>
<text x="229.8" y="88.5">SW11</text>
<text x="259.5" y="89.8">U5A</text>
<text x="306.3" y="87.7">U3B</text>
<text x="243.2" y="91.3">R10</text>
<text x="243.2" y="93.8">22R</text>
<text x="255.2" y="92.3">74AUC2G240</text>
<text x="296.9" y="91">~{Q}</text>
<text x="301.9" y="90.1" transform="rotate(-90 301.9 90.1)">~{R}</text>
<text x="303.6" y="93.6">C</text>
<text x="306.3" y="90.3">74HC74</text>
<text x="69.9" y="101.2">U1A</text>
<text x="296.9" y="96.1">Q</text>
<text x="301.9" y="96.8" transform="rotate(-90 301.9 96.8)">~{S}</text>
<text x="303.6" y="96.1">D</text>
<text x="335.9" y="96.6">R12</text>
<text x="336" y="99.2">4k7</text>
<text x="69.9" y="103.7">74AHC2G00</text>
<text x="97.8" y="107.5">1N4148</text>
<text x="100.3" y="105">D2</text>
<text x="121.9" y="107.5">1N4148</text>
<text x="124.4" y="105">D4</text>
<text x="146.1" y="107.5">1N4148</text>
<text x="148.5" y="105">D6</text>
<text x="170.2" y="107.5">1N4148</text>
<text x="172.6" y="105">D8</text>
<text x="194.3" y="107.5">1N4148</text>
<text x="196.2" y="105">D10</text>
<text x="218.5" y="107.5">1N4148</text>
<text x="220.3" y="105">D12</text>
<text x="109.7" y="108.8">SW2</text>
<text x="133.9" y="108.8">SW4</text>
<text x="158" y="108.8">SW6</text>
<text x="182.1" y="108.8">SW8</text>
<text x="205.6" y="108.8">SW10</text>
<text x="229.8" y="108.8">SW12</text>
<text x="243.2" y="111.6">R11</text>
<text x="255.2" y="112.6">74AUC2G240</text>
<text x="259.4" y="110.1">U5B</text>
<text x="296.9" y="111.4">~{Q}</text>
<text x="301.9" y="110.4" transform="rotate(-90 301.9 110.4)">~{R}</text>
<text x="303.6" y="113.9">C</text>
<text x="306.3" y="110.6">74HC74</text>
<text x="306.3" y="108.1">U3A</text>
<text x="243.2" y="114.1">22R</text>
<text x="296.9" y="116.4">Q</text>
<text x="301.9" y="117.1" transform="rotate(-90 301.9 117.1)">~{S}</text>
<text x="303.6" y="116.4">D</text>
<text x="335.9" y="116.9">R13</text>
<text x="336" y="119.5">4k7</text>
<text x="126.3" y="124.1">R16</text>
<text x="125.7" y="126.6">220R</text>
<text x="280.2" y="129.1">74AHC2G00</text>
<text x="283.8" y="126.6">U1B</text>
<text x="346" y="129.6">R15</text>
<text x="338.4" y="134.7">R14</text>
<text x="338.5" y="137.3">10k</text>
<text x="345.4" y="132.2">220R</text>
<text x="71.5" y="148.7">U2A</text>
<text x="68" y="151.2">74LVC2G17</text>
<text x="71.4" y="166.5">U2B</text>
<text x="68" y="169">74LVC2G17</text>
<text x="231.1" y="179.9">R7</text>
<text x="224.7" y="185">R4</text>
<text x="230.6" y="181.7">1k5</text>
<text x="108" y="187.6">R2</text>
<text x="108" y="190.1">1k5</text>
<text x="119.4" y="187.6">R3</text>
<text x="119.4" y="190.1">10k</text>
<text x="141.8" y="191.1" transform="rotate(-90 141.8 191.1)">~{CE}</text>
<text x="144.4" y="191.2" transform="rotate(-90 144.4 191.2)">CP</text>
<text x="149.5" y="191" transform="rotate(-90 149.5 191)">~{PL}</text>
<text x="154.5" y="191.2" transform="rotate(-90 154.5 191.2)">D7</text>
<text x="157.1" y="191.2" transform="rotate(-90 157.1 191.2)">D6</text>
<text x="159.6" y="191.2" transform="rotate(-90 159.6 191.2)">D5</text>
<text x="162.2" y="191.2" transform="rotate(-90 162.2 191.2)">D4</text>
<text x="164.7" y="191.2" transform="rotate(-90 164.7 191.2)">D3</text>
<text x="167.2" y="191.2" transform="rotate(-90 167.2 191.2)">D2</text>
<text x="169.8" y="191.2" transform="rotate(-90 169.8 191.2)">D1</text>
<text x="172.3" y="191.2" transform="rotate(-90 172.3 191.2)">D0</text>
<text x="174.9" y="191.2" transform="rotate(-90 174.9 191.2)">DS</text>
<text x="224.2" y="186.8">1k5</text>
<text x="230.6" y="191.9">1k5</text>
<text x="231.1" y="190.1">R8</text>
<text x="138.9" y="196.4">GND</text>
<text x="151.5" y="197.2">74HC165</text>
<text x="172.2" y="196.4">VCC</text>
<text x="224.2" y="197">1k5</text>
<text x="224.7" y="195.2">R5</text>
<text x="154.6" y="199.7">U4</text>
<text x="172.3" y="202.7" transform="rotate(-90 172.3 202.7)">~{Q7}</text>
<text x="174.9" y="202.7" transform="rotate(-90 174.9 202.7)">Q7</text>
<text x="230.6" y="202">1k5</text>
<text x="231.1" y="200.3">R9</text>
<text x="224.2" y="207.1">1k5</text>
<text x="224.7" y="205.3">R6</text>
<text x="98.7" y="263.4" transform="rotate(-90 98.7 263.4)">VCC</text>
<text x="108.1" y="262.6" transform="rotate(-90 108.1 262.6)">U1C</text>
<text x="117.7" y="263.4" transform="rotate(-90 117.7 263.4)">VCC</text>
<text x="127.1" y="262.8" transform="rotate(-90 127.1 262.8)">U2C</text>
<text x="136.8" y="261.4" transform="rotate(-90 136.8 261.4)">VCC</text>
<text x="146.2" y="263.9" transform="rotate(-90 146.2 263.9)">U3C</text>
<text x="155.8" y="263.4" transform="rotate(-90 155.8 263.4)">VCC</text>
<text x="165.2" y="262.1" transform="rotate(-90 165.2 262.1)">U5C</text>
<text x="98.7" y="268.7" transform="rotate(-90 98.7 268.7)">GND</text>
<text x="105.5" y="269.8" transform="rotate(-90 105.5 269.8)">74AHC2G00</text>
<text x="117.7" y="268.7" transform="rotate(-90 117.7 268.7)">GND</text>
<text x="124.6" y="269.7" transform="rotate(-90 124.6 269.7)">74LVC2G17</text>
<text x="143.6" y="267.5" transform="rotate(-90 143.6 267.5)">74HC74</text>
<text x="155.8" y="268.7" transform="rotate(-90 155.8 268.7)">GND</text>
<text x="209.3" y="266.3">C1</text>
<text x="209.3" y="268.8">47u</text>
<text x="220.7" y="266.3">C2</text>
<text x="220.7" y="268.8">100n</text>
<text x="230.9" y="266.3">C3</text>
<text x="230.9" y="268.8">100n</text>
<text x="242.3" y="266.3">C4</text>
<text x="242.3" y="268.8">100n</text>
<text x="252.5" y="266.3">C5</text>
<text x="252.5" y="268.8">100n</text>
<text x="263.9" y="266.3">C6</text>
<text x="263.9" y="268.8">100n</text>
<text x="274.1" y="266.3">C7</text>
<text x="274.1" y="268.8">100n</text>
<text x="136.8" y="270.8" transform="rotate(-90 136.8 270.8)">GND</text>
<text x="162.7" y="270.5" transform="rotate(-90 162.7 270.5)">74AUC2G240</text>
</g>
<g font-size="1.8" fill="#0f0f0f">
<text x="65.7" y="48.3" transform="rotate(-90 65.7 48.3)">VCC</text>
<text x="318" y="54.3">VCC_COL</text>
<text x="346.7" y="54.3">GND</text>
<text x="97.4" y="71.1" transform="rotate(-90 97.4 71.1)">COL_BUS0</text>
<text x="121.6" y="71.1" transform="rotate(-90 121.6 71.1)">COL_BUS1</text>
<text x="145.7" y="71.1" transform="rotate(-90 145.7 71.1)">COL_BUS2</text>
<text x="169.8" y="71.1" transform="rotate(-90 169.8 71.1)">COL_BUS3</text>
<text x="194" y="71.1" transform="rotate(-90 194 71.1)">COL_BUS4</text>
<text x="218.1" y="71.1" transform="rotate(-90 218.1 71.1)">COL_BUS5</text>
<text x="66" y="87.3">ROW_BUS1</text>
<text x="86.4" y="94.9">ROW_BUS0</text>
<text x="345.1" y="92.7" transform="rotate(-90 345.1 92.7)">VCC</text>
<text x="86.4" y="115.2">ROW_BUS1</text>
<text x="158.4" y="141" transform="rotate(-90 158.4 141)">COL_BUS0</text>
<text x="160.9" y="141" transform="rotate(-90 160.9 141)">COL_BUS1</text>
<text x="163.5" y="141" transform="rotate(-90 163.5 141)">COL_BUS2</text>
<text x="166" y="141" transform="rotate(-90 166 141)">COL_BUS3</text>
<text x="168.6" y="141" transform="rotate(-90 168.6 141)">COL_BUS4</text>
<text x="171.1" y="141" transform="rotate(-90 171.1 141)">COL_BUS5</text>
<text x="205.7" y="182.5">COL_BUS0</text>
<text x="205.7" y="187.6">COL_BUS1</text>
<text x="345.4" y="191.4">VCC</text>
<text x="181.6" y="195.2">VCC_ROW</text>
<text x="205.7" y="197.8">COL_BUS3</text>
<text x="205.7" y="192.7">COL_BUS2</text>
<text x="345.2" y="195.2">GND</text>
<text x="205.7" y="202.9">COL_BUS4</text>
<text x="340.4" y="202.9">VCC_ROW</text>
<text x="340.8" y="199">VCC_COL</text>
<text x="106.3" y="204.7" transform="rotate(-90 106.3 204.7)">GND</text>
<text x="117.8" y="204.7" transform="rotate(-90 117.8 204.7)">GND</text>
<text x="125.4" y="204.7" transform="rotate(-90 125.4 204.7)">GND</text>
<text x="130.5" y="204.7" transform="rotate(-90 130.5 204.7)">GND</text>
<text x="205.7" y="207.9">COL_BUS5</text>
<text x="97.4" y="254" transform="rotate(-90 97.4 254)">VCC</text>
<text x="116.5" y="254" transform="rotate(-90 116.5 254)">VCC_ROW</text>
<text x="135.6" y="256.6" transform="rotate(-90 135.6 256.6)">14 VCC_COL</text>
<text x="154.6" y="254" transform="rotate(-90 154.6 254)">VCC</text>
<text x="271.4" y="260.3" transform="rotate(-90 271.4 260.3)">VCC</text>
<text x="97.4" y="278.4" transform="rotate(-90 97.4 278.4)">GND</text>
<text x="116.5" y="278.4" transform="rotate(-90 116.5 278.4)">GND</text>
<text x="135.5" y="278.4" transform="rotate(-90 135.5 278.4)">GND 7</text>
<text x="154.6" y="278.4" transform="rotate(-90 154.6 278.4)">GND</text>
<text x="271.4" y="277.1" transform="rotate(-90 271.4 277.1)">GND</text>
</g>
</svg>
